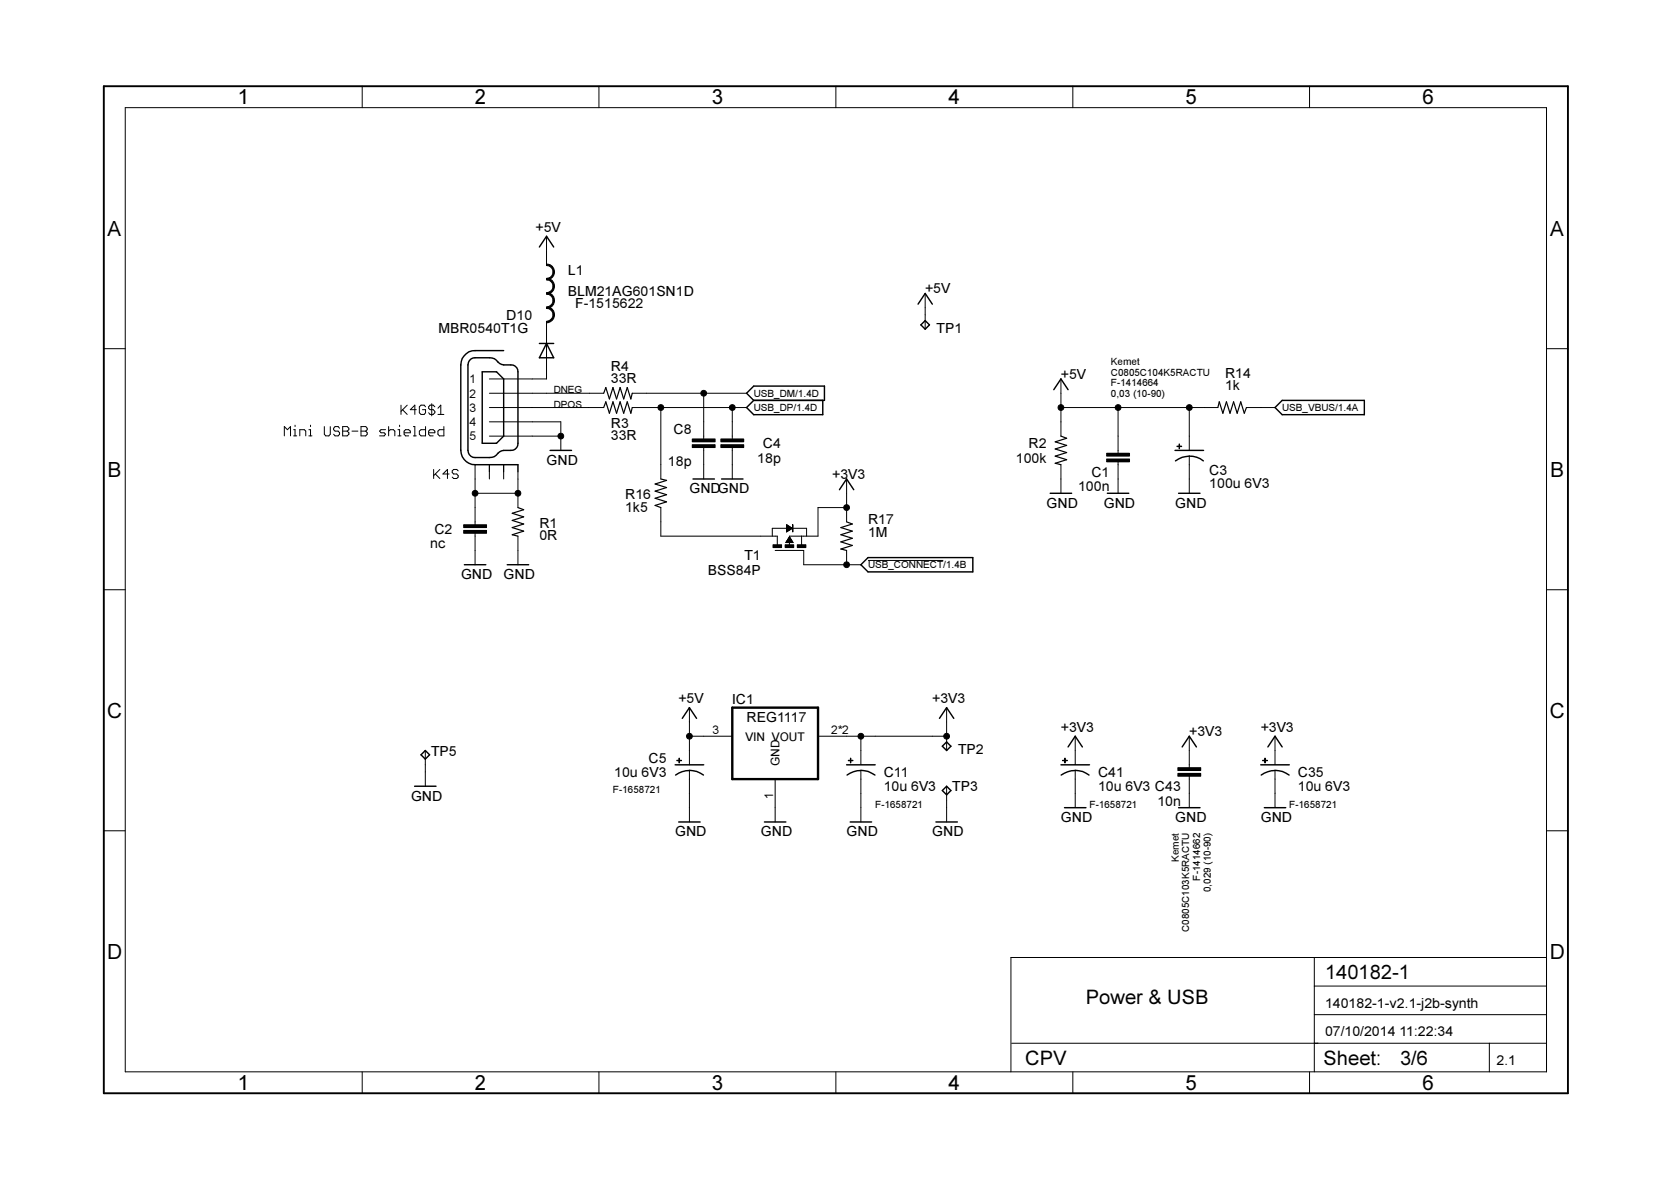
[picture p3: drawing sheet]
<svg xmlns="http://www.w3.org/2000/svg" width="297mm" height="210mm" viewBox="0 0 297 210" stroke-linecap="round" stroke-linejoin="round" font-family="sans-serif">
<g fill="none" stroke="#000" stroke-width=".18">
<path d="M22.3 19.1h252.6v171.4h-252.6zM64.4 15.3v3.8M106.5 15.3v3.8M148.6 15.3v3.8M190.7 15.3v3.8M232.8 15.3v3.8M97.2 57.1a1.21 1.21 0 0 0 1.1-1.1h.2a1.37 1.37 0 0 1-1.3 1.4zM97.2 54.6a1.31 1.31 0 0 1 1.3 1.4h-.2a1.12 1.12 0 0 0-1.1-1.2zM97.2 54.6a1.21 1.21 0 0 0 1.1-1.2h.2a1.37 1.37 0 0 1-1.3 1.4zM97.2 52a1.31 1.31 0 0 1 1.3 1.4h-.2a1.12 1.12 0 0 0-1.1-1.1zM97.2 52a1.21 1.21 0 0 0 1.1-1.1h.2a1.37 1.37 0 0 1-1.3 1.4zM97.2 49.5a1.31 1.31 0 0 1 1.3 1.4h-.2a1.12 1.12 0 0 0-1.1-1.2z"/>
<path d="M97.2 49.5a1.12 1.12 0 0 0 1.1-1.2h.2a1.37 1.37 0 0 1-1.3 1.4zM97.2 46.9a1.31 1.31 0 0 1 1.3 1.4h-.2a1.12 1.12 0 0 0-1.1-1.1zM97.2 57.2v10.2h-10.2M97.2 42v5.1M164.5 52.2v6.3M18.5 62h3.8M50.5 77.5v-1.7l.6 .6 .5-.6v1.7M52.2 76.4h.2v1.1M52.2 77.5h.5M52.4 75.6v.2M53.3 77.5v-1.1h.8l.3 .2v.9M54.9 76.4h.3v1.1"/>
<path d="M54.9 77.5h.6M55.2 75.6v.2M57.7 75.8v1.4l.2 .3h.6l.2-.3v-1.4M60.4 76.1l-.3-.3h-.5l-.3 .3v.3l.3 .2h.5l.3 .3v.3l-.3 .3h-.5l-.3-.3M60.9 75.8h.8l.3 .3v.3l-.3 .2 .3 .3v.3l-.3 .3h-.8zM60.9 76.6h.8M62.6 76.6h1M64.2 75.8h.8l.3 .3v.3l-.3 .2 .3 .3v.3l-.3 .3h-.8zM64.2 76.6h.8M68.5 76.4h-.8l-.2 .2 .2 .3h.6l.2 .3-.2 .3h-.8M69.1 76.6l.3-.2h.5l.3 .2v.9M69.1 75.8v1.7"/>
<path d="M70.7 76.4h.3v1.1M70.7 77.5h.6M71 75.6v.2M71.3 72v1.7M71.5 72.8l.9 .9M71.8 76.9h1.1v-.3l-.3-.2h-.5l-.3 .2v.6l.3 .3h.5M72.4 72l-1.1 1.1M73.5 77.5h.5M73.5 75.8h.2v1.7M74 72.8h-1.1l.8-.8v1.7M75.6 75.8v1.7h-.8l-.3-.3v-.6l.3-.2h.8M75.6 72.3l-.2-.3h-.6l-.3 .3v1.1l.3 .3h.6l.2-.3v-.6h-.5"/>
<path d="M76.2 76.9h1.1v-.3l-.3-.2h-.5l-.3 .2v.6l.3 .3h.5M76.7 71.8v2.1M77.3 72.3l-.3-.3h-.5l-.3 .3v.3l.3 .2h.5l.3 .3v.3l-.3 .3h-.5l-.3-.3M77.8 73.7h1.1M77.8 72.6l.6-.6v1.7M78.9 75.8v1.7h-.8l-.3-.3v-.6l.3-.2h.8M87 75h12.7v5.1M87 69.9h20.3M87 72.4h20.3M87 77.5h12.7M112.4 69.9h20.3M112.4 72.4h20.3"/>
<path d="M117.5 72.4v12.7M123.1 79h4v.5h-4zM123.1 78h4v.5h-4zM125.1 69.9v8.1M125.1 79.5v5.6M128.1 79h4.1v.5h-4.1zM128.1 78h4.1v.5h-4.1zM130.2 72.4v5.6M130.2 79.5v5.6M188.6 72.4h27.9M188.6 67.4v10.1M198.8 72.4v8.2"/>
<path d="M209.2 79.3l.9 .1zM209.6 78.9l.1 .9zM211.4 72.4v7.7M221.6 72.4h5M274.9 62h3.8M77.1 83.4v1.6M77.4 84.2l.8 .8M78.2 83.4l-1.1 1.1M79.8 84.2h-1.1l.8-.8v1.6M81.4 83.7l-.2-.3h-.6l-.2 .3v.3l.2 .2h.6l.2 .3v.3l-.2 .2h-.6l-.2-.2M82.4 94.3h4.1v.5h-4.1zM82.4 93.3h4.1v.5h-4.1z"/>
<path d="M84.5 82.6v10.7M84.5 94.8v5.6M84.5 87.7h7.6M87 82.6v2.5M89.5 82.6v2.5M92.1 82.6v7.6M92.1 95.3v5.1M117.5 90.2v5.1h20.7v1.5M137.4 96.8h1.5v.5h-1.5zM137.8 97.8h5.1v2.6h10.1M139.6 96.8h1.5v.5h-1.5zM139.7 96.4h1.3"/>
<path d="M139.7 96.4h1.2M139.8 96.3h1.1M139.8 96.3h1M139.8 96.2h1M139.8 94.5h.1M139.8 94.4h.2M139.8 94.4h.3M139.8 94.3h.4M139.8 94.1h.7M139.8 94.1h.8M139.8 94h.8M139.8 94h.9"/>
<path d="M139.8 93.9h1M139.8 93.8h.9M139.8 93.8h.8M139.8 93.7h.7M139.8 93.6h.6M139.8 93.6h.5M139.8 93.5h.4M139.8 93.5h.3M139.8 93.4h.3M139.8 93.3h.2M139.9 96.1h.9M140 93.9h-2.7v1.4"/>
<path d="M140 96.1h.7M140 96h.7M140 95.9h.6M140.1 95.8h.5M140.1 95.8h.4M140.2 95.7h.3M140.2 95.6h.3M140.2 95.5h.2M140.3 95.5h.1M140.3 95.4l.7 1h-1.3zM140.4 94.2h-.6M140.8 93.9h2.6v1.4"/>
<path d="M140.8 93.9l-1 .6M140.8 93.9l-1-.6v1.2M140.9 93.3l.1 1.2zM141.7 96.8h1.6v.5h-1.6zM142.5 95.3v1.5M150.5 90.2h-5.1v5.1h-5.1v1.6M150.5 85.1v7.7M150.5 97.8v2.6M154.3 99.6h13.4M188.6 82.6v5.1M196.7 80.6h4.1v.5h-4.1zM196.7 81.6h4.1v.5h-4.1z"/>
<path d="M198.8 82.1v5.6M211.4 81.1v6.6M18.5 104.8h3.8M274.9 104.8h3.8M75.6 133.4v6.3M120.3 135.1l.9 .1zM120.7 134.7l.1 .9zM122.6 125.8v10.1M122.6 136.9v9.2M122.6 130.9h7.6M137.8 138.5v7.6M145.4 130.9h22.9"/>
<path d="M150.8 135.1l.8 .1zM151.2 134.7l.1 .9zM153 130.9v5M153 136.9v9.2M168.3 125.8v7.6M168.3 139.7v6.4M188.9 135.1l.8 .1zM189.3 134.7l.1 .9zM191.1 130.9v5M191.1 136.9v6.7M209.4 136.4h4v.5h-4zM209.4 137.5h4v.5h-4z"/>
<path d="M211.4 130.9v5.5M211.4 138v5.6M224.4 135.1l.9 .1zM224.8 134.7l.1 .9zM226.6 130.9v5M226.6 136.9v6.7M18.5 147.7h3.8M274.9 147.7h3.8M233.6 170.2v20.3M233.6 175.3h41.3M274.9 170.2h-95.2v20.3M64.4 190.5v3.8"/>
<path d="M106.5 190.5v3.8M148.6 190.5v3.8M179.8 185.4h95.1M190.7 190.5v3.8M232.8 190.5v3.8M233.6 180.3h41.3M264.7 185.4v5.1"/>
<circle cx="99.7" cy="77.5" r=".51"/>
<circle cx="117.5" cy="72.4" r=".51"/>
<circle cx="125.1" cy="69.9" r=".51"/>
<circle cx="130.2" cy="72.4" r=".51"/>
<circle cx="188.6" cy="72.4" r=".51"/>
<circle cx="198.7" cy="72.4" r=".51"/>
<circle cx="211.4" cy="72.4" r=".51"/>
<circle cx="84.4" cy="87.7" r=".51"/>
<circle cx="92.1" cy="87.7" r=".51"/>
<circle cx="150.5" cy="90.2" r=".51"/>
<circle cx="150.5" cy="100.4" r=".51"/>
<circle cx="122.5" cy="130.9" r=".51"/>
<circle cx="153" cy="130.9" r=".51"/>
<circle cx="168.3" cy="130.9" r=".51"/>
</g>
<g fill="none" stroke="#000" stroke-width=".25">
<path d="M95.9 43.9l1.3-1.9 1.2 1.9M163.2 54.1l1.3-1.9 1.2 1.9M163.7 57.7l.8-.7 .7 .7-.7 .8zM83.4 64.1l.7-.5h2.9a1.6 1.6 0 0 1 1.5 .7 2.29 2.29 0 0 0 2.3 .6 1.19 1.19 0 0 1 1.3 1.2v12.7a1.19 1.19 0 0 1-1.3 1.3 2.29 2.29 0 0 0-2.6 .8l-.7 .4h-3a1.25 1.25 0 0 1-1.3-1.2v-15.2zM85.7 66.1h2.6l1.2 1.3v10.1l-1.2 1.3h-2.6zM89.5 62.3h-5a2.56 2.56 0 0 0-2.6 2.6v15.2a2.58 2.58 0 0 0 2.6 2.5h7.6M95.9 61h2.5M97.2 61l1.2 2.6h-2.5zM132.7 69.9l1.3-1.3h12.6v2.6h-12.6zM134 71.2l-1.3 1.2 1.3 1.3h12.3v-2.5M187.3 69.3l1.3-1.9 1.3 1.9M226.6 72.4l1.3-1.2h14.6v2.5h-14.6z"/>
<path d="M97.8 80.1h3.8M123.2 85.1h3.8M128.3 85.1h3.8M149.2 87l1.3-1.9 1.3 1.9M186.7 87.7h3.8M196.8 87.7h3.9M208.9 80.1h5M209 81.9a4 4 0 0 1 4.9 0M209.5 87.7h3.8M82.5 100.4h3.9M90.2 100.4h3.8M153 100.4l1.3-1.3h18.6v2.5h-18.6z"/>
<path d="M73.7 139.7h3.8M74.8 134.2l.8-.8 .8 .8-.8 .7zM120 135.9h5.1M121.3 127.7l1.3-1.9 1.2 1.9M122.6 136.9a4 4 0 0 1 2.4 .9M122.6 136.9a4.1 4.1 0 0 0-2.5 .9M150.5 135.9h5.1M153 136.9a4 4 0 0 1 2.5 .9M153 136.9a4.1 4.1 0 0 0-2.4 .9M167 127.7l1.3-1.9 1.2 1.9M167.5 132.6l.8-.7 .7 .7-.7 .8zM188.6 135.9h5.1"/>
<path d="M189.9 132.8l1.2-1.9 1.3 1.9M191.1 136.9a3.8 3.8 0 0 1 2.5 .9M191.1 136.9a4.4 4.4 0 0 0-2.5 .9M210.1 132.8l1.3-1.9 1.3 1.9M224.1 135.9h5.1M225.4 132.8l1.2-1.9 1.3 1.9M226.6 136.9a4 4 0 0 1 2.5 .9M226.6 136.9a4.4 4.4 0 0 0-2.4 .9M120.6 146.1h3.9M135.9 146.1h3.8M151.1 146.1h3.8M166.4 146.1h3.8"/>
<path d="M167.5 140.5l.8-.8 .7 .8-.7 .8zM189.2 143.6h3.8M209.5 143.6h3.8M224.7 143.6h3.9"/>
</g>
<g fill="#000">
<path d="M97.2 57.1a1.21 1.21 0 0 0 1.1-1.1h.2a1.37 1.37 0 0 1-1.3 1.4z" fill-rule="evenodd"/>
<path d="M97.2 54.6a1.21 1.21 0 0 0 1.1-1.2h.2a1.37 1.37 0 0 1-1.3 1.4z" fill-rule="evenodd"/>
<path d="M97.2 52a1.21 1.21 0 0 0 1.1-1.1h.2a1.37 1.37 0 0 1-1.3 1.4z" fill-rule="evenodd"/>
<path d="M97.2 49.5a1.12 1.12 0 0 0 1.1-1.2h.2a1.37 1.37 0 0 1-1.3 1.4z" fill-rule="evenodd"/>
<path d="M97.2 54.6a1.31 1.31 0 0 1 1.3 1.4h-.2a1.12 1.12 0 0 0-1.1-1.2z" fill-rule="evenodd"/>
<path d="M97.2 52a1.31 1.31 0 0 1 1.3 1.4h-.2a1.12 1.12 0 0 0-1.1-1.1z" fill-rule="evenodd"/>
<path d="M97.2 49.5a1.31 1.31 0 0 1 1.3 1.4h-.2a1.12 1.12 0 0 0-1.1-1.2z" fill-rule="evenodd"/>
<path d="M97.2 46.9a1.31 1.31 0 0 1 1.3 1.4h-.2a1.12 1.12 0 0 0-1.1-1.1z" fill-rule="evenodd"/>
<path d="M123.1 79h4v.5h-4z" fill-rule="evenodd"/>
<path d="M123.1 78h4v.5h-4z" fill-rule="evenodd"/>
<path d="M128.1 79h4.1v.5h-4.1z" fill-rule="evenodd"/>
<path d="M128.1 78h4.1v.5h-4.1z" fill-rule="evenodd"/>
<path d="M209.2 79.3l.9 .1z" fill-rule="evenodd"/>
<path d="M209.6 78.9l.1 .9z" fill-rule="evenodd"/>
<path d="M82.4 94.3h4.1v.5h-4.1z" fill-rule="evenodd"/>
<path d="M82.4 93.3h4.1v.5h-4.1z" fill-rule="evenodd"/>
<path d="M137.4 96.8h1.5v.5h-1.5z" fill-rule="evenodd"/>
<path d="M139.6 96.8h1.5v.5h-1.5z" fill-rule="evenodd"/>
<path d="M140.9 93.3l.1 1.2z" fill-rule="evenodd"/>
<path d="M141.7 96.8h1.6v.5h-1.6z" fill-rule="evenodd"/>
<path d="M196.7 80.6h4.1v.5h-4.1z" fill-rule="evenodd"/>
<path d="M196.7 81.6h4.1v.5h-4.1z" fill-rule="evenodd"/>
<path d="M120.3 135.1l.9 .1z" fill-rule="evenodd"/>
<path d="M120.7 134.7l.1 .9z" fill-rule="evenodd"/>
<path d="M150.8 135.1l.8 .1z" fill-rule="evenodd"/>
<path d="M151.2 134.7l.1 .9z" fill-rule="evenodd"/>
<path d="M188.9 135.1l.8 .1z" fill-rule="evenodd"/>
<path d="M189.3 134.7l.1 .9z" fill-rule="evenodd"/>
<path d="M209.4 136.4h4v.5h-4z" fill-rule="evenodd"/>
<path d="M209.4 137.5h4v.5h-4z" fill-rule="evenodd"/>
<path d="M224.4 135.1l.9 .1z" fill-rule="evenodd"/>
<path d="M224.8 134.7l.1 .9z" fill-rule="evenodd"/>
<circle cx="99.7" cy="77.5" r=".51"/>
<circle cx="117.5" cy="72.4" r=".51"/>
<circle cx="125.1" cy="69.9" r=".51"/>
<circle cx="130.2" cy="72.4" r=".51"/>
<circle cx="188.6" cy="72.4" r=".51"/>
<circle cx="198.7" cy="72.4" r=".51"/>
<circle cx="211.4" cy="72.4" r=".51"/>
<circle cx="84.4" cy="87.7" r=".51"/>
<circle cx="92.1" cy="87.7" r=".51"/>
<circle cx="150.5" cy="90.2" r=".51"/>
<circle cx="150.5" cy="100.4" r=".51"/>
<circle cx="122.5" cy="130.9" r=".51"/>
<circle cx="153" cy="130.9" r=".51"/>
<circle cx="168.3" cy="130.9" r=".51"/>
</g>
<path d="M18.5 15.3h260.2v179h-260.2z" fill="none" stroke="#000" stroke-width=".34"/>
<path d="M107.3 72.4l.4-1 .6 2 .7-2 .6 2 .6-2 .7 2 .6-2 .6 2 .3-1M107.3 69.9l.4-1 .6 2 .7-2 .6 2 .6-2 .7 2 .6-2 .6 2 .3-1M188.6 77.5l1 .4-2 .6 2 .7-2 .6 2 .6-2 .7 2 .6-2 .6 1 .3M216.5 72.4l.2-1 .7 2 .6-2 .6 2 .7-2 .6 2 .7-2 .6 2 .4-1M92.1 90.2l1 .4-2 .6 2 .7-2 .6 2 .6-2 .7 2 .6-2 .6 1 .3M117.5 85.1l1 .3-2 .6 2 .7-2 .6 2 .6-2 .7 2 .6-2 .6 1 .4M150.5 92.8l1 .3-2 .7 2 .6-2 .6 2 .7-2 .6 2 .6-2 .7 1 .2" fill="none" stroke="#000" stroke-width=".21"/>
<path d="M130.2 125.8h15.2v12.7h-15.2z" fill="none" stroke="#000" stroke-width=".42"/>
<g font-size="3.7">
<text x="42.3" y="18.5">1</text>
<text x="84.4" y="18.5">2</text>
<text x="126.5" y="18.5">3</text>
<text x="168.6" y="18.5">4</text>
<text x="210.7" y="18.5">5</text>
<text x="252.9" y="18.5">6</text>
<text x="19.1" y="41.9">A</text>
<text x="275.6" y="41.9">A</text>
<text x="19.1" y="84.7">B</text>
<text x="275.6" y="84.7">B</text>
<text x="19" y="127.6">C</text>
<text x="275.5" y="127.6">C</text>
<text x="19" y="170.4">D</text>
<text x="275.5" y="170.4">D</text>
<text x="42.3" y="193.7">1</text>
<text x="84.4" y="193.7">2</text>
<text x="126.5" y="193.7">3</text>
<text x="168.6" y="193.7">4</text>
<text x="210.7" y="193.7">5</text>
<text x="252.9" y="193.7">6</text>
</g>
<g font-size="3.6">
<text x="235.5" y="174">140182-1</text>
<text x="193" y="178.4">Power &amp; USB</text>
<text x="182.2" y="189.2">CPV</text>
<text x="235.3" y="189.4">Sheet:</text>
<text x="248.9" y="189.2">3/6</text>
</g>
<g font-size="2.5">
<text x="95.2" y="41.2">+5V</text>
<text x="101" y="48.9">L1</text>
<text x="101" y="52.7">BLM21AG601SN1D</text>
<text x="164.5" y="52.2">+5V</text>
<text x="77.9" y="59.2">MBR0540T1G</text>
<text x="90" y="56.9">D10</text>
<text x="102.2" y="54.7">F-1515622</text>
<text x="166.5" y="59.1">TP1</text>
<text x="108.6" y="65.9">R4</text>
<text x="108.6" y="68.1">33R</text>
<text x="188.6" y="67.4">+5V</text>
<text x="217.8" y="69.4">1k</text>
<text x="217.8" y="67.1">R14</text>
<text x="108.6" y="76">R3</text>
<text x="119.7" y="77.1">C8</text>
<text x="97.2" y="82.6">GND</text>
<text x="108.6" y="78.3">33R</text>
<text x="118.7" y="82.8">18p</text>
<text x="134.6" y="82.2">18p</text>
<text x="135.6" y="79.7">C4</text>
<text x="180.6" y="82.3">100k</text>
<text x="182.8" y="79.5">R2</text>
<text x="111.1" y="88.7">R16</text>
<text x="122.6" y="87.7">GNDGND</text>
<text x="148" y="85.1">+3V3</text>
<text x="191.6" y="87.3">100n</text>
<text x="194" y="84.8">C1</text>
<text x="215" y="86.8">100u 6V3</text>
<text x="215" y="84.5">C3</text>
<text x="77.2" y="94.9">C2</text>
<text x="95.9" y="93.8">R1</text>
<text x="111.1" y="91">1k5</text>
<text x="154.3" y="95.4">1M</text>
<text x="154.3" y="93.2">R17</text>
<text x="186.1" y="90.2">GND</text>
<text x="196.2" y="90.2">GND</text>
<text x="208.9" y="90.2">GND</text>
<text x="76.5" y="97.5">nc</text>
<text x="95.9" y="96.1">0R</text>
<text x="132.3" y="99.6">T1</text>
<text x="82" y="102.9">GND</text>
<text x="89.5" y="102.9">GND</text>
<text x="125.9" y="102.2">BSS84P</text>
<text x="120.6" y="125">+5V</text>
<text x="130.2" y="125.1">IC1</text>
<text x="165.7" y="125">+3V3</text>
<text x="132.7" y="128.3">REG1117</text>
<text x="188.6" y="130.1">+3V3</text>
<text x="211.4" y="130.9">+3V3</text>
<text x="224.1" y="130.1">+3V3</text>
<text x="76.6" y="134.3">TP5</text>
<text x="115.3" y="135.6">C5</text>
<text x="170.3" y="134">TP2</text>
<text x="73.1" y="142.3">GND</text>
<text x="109.2" y="138.1">10u 6V3</text>
<text x="157.1" y="140.6">10u 6V3</text>
<text x="157.1" y="138.1">C11</text>
<text x="169.3" y="140.6">TP3</text>
<text x="195.2" y="140.6">10u 6V3 C43</text>
<text x="195.2" y="138.1">C41</text>
<text x="205.7" y="143.2">10n</text>
<text x="230.7" y="140.6">10u 6V3</text>
<text x="230.7" y="138.1">C35</text>
<text x="120" y="148.6">GND</text>
<text x="135.3" y="148.6">GND</text>
<text x="150.5" y="148.6">GND</text>
<text x="165.7" y="148.6">GND</text>
<text x="188.6" y="146.1">GND</text>
<text x="208.9" y="146.1">GND</text>
<text x="224.1" y="146.1">GND</text>
<text x="235.5" y="179.1">140182-1-v2.1-j2b-synth</text>
<text x="235.5" y="184.1">07/10/2014 11:22:34</text>
<text x="266" y="189.2">2.1</text>
</g>
<g font-size="2.1">
<text x="83.5" y="68.1">1</text>
<text x="83.5" y="70.7">2</text>
<text x="83.5" y="73.2">3</text>
<text x="83.5" y="75.7">4</text>
<text x="83.5" y="78.3">5</text>
<text x="126.7" y="130.5">3</text>
<text x="132.5" y="131.6">VIN VOUT</text>
<text x="147.7" y="130.5">2*2</text>
<text x="138.6" y="136.1" transform="rotate(-90 138.6 136.1)">GND</text>
<text x="137.5" y="142" transform="rotate(-90 137.5 142)">1</text>
</g>
<g font-size="1.8">
<text x="197.5" y="64.9">Kemet</text>
<text x="98.4" y="69.9">DNEG</text>
<text x="134" y="70.5">USB_DM/1.4D</text>
<text x="197.5" y="68.6">F-1414664</text>
<text x="197.5" y="66.8">C0805C104K5RACTU</text>
<text x="197.5" y="70.5">0,03 (10-90)</text>
<text x="98.4" y="72.4">DPOS</text>
<text x="134" y="73.1">USB_DP/1.4D</text>
<text x="227.9" y="73.1">USB_VBUS/1.4A</text>
<text x="154.3" y="101">USB_CONNECT/1.4B</text>
<text x="109" y="141">F-1658721</text>
<text x="155.6" y="143.6">F-1658721</text>
<text x="193.7" y="143.6">F-1658721</text>
<text x="229.2" y="143.6">F-1658721</text>
<text x="209.5" y="153.2" transform="rotate(-90 209.5 153.2)">Kemet</text>
<text x="213.3" y="156.5" transform="rotate(-90 213.3 156.5)">F-1414662</text>
<text x="215.2" y="158.6" transform="rotate(-90 215.2 158.6)">0,029 (10-90)</text>
<text x="211.4" y="165.6" transform="rotate(-90 211.4 165.6)">C0805C103K5RACTU</text>
</g>
</svg>
